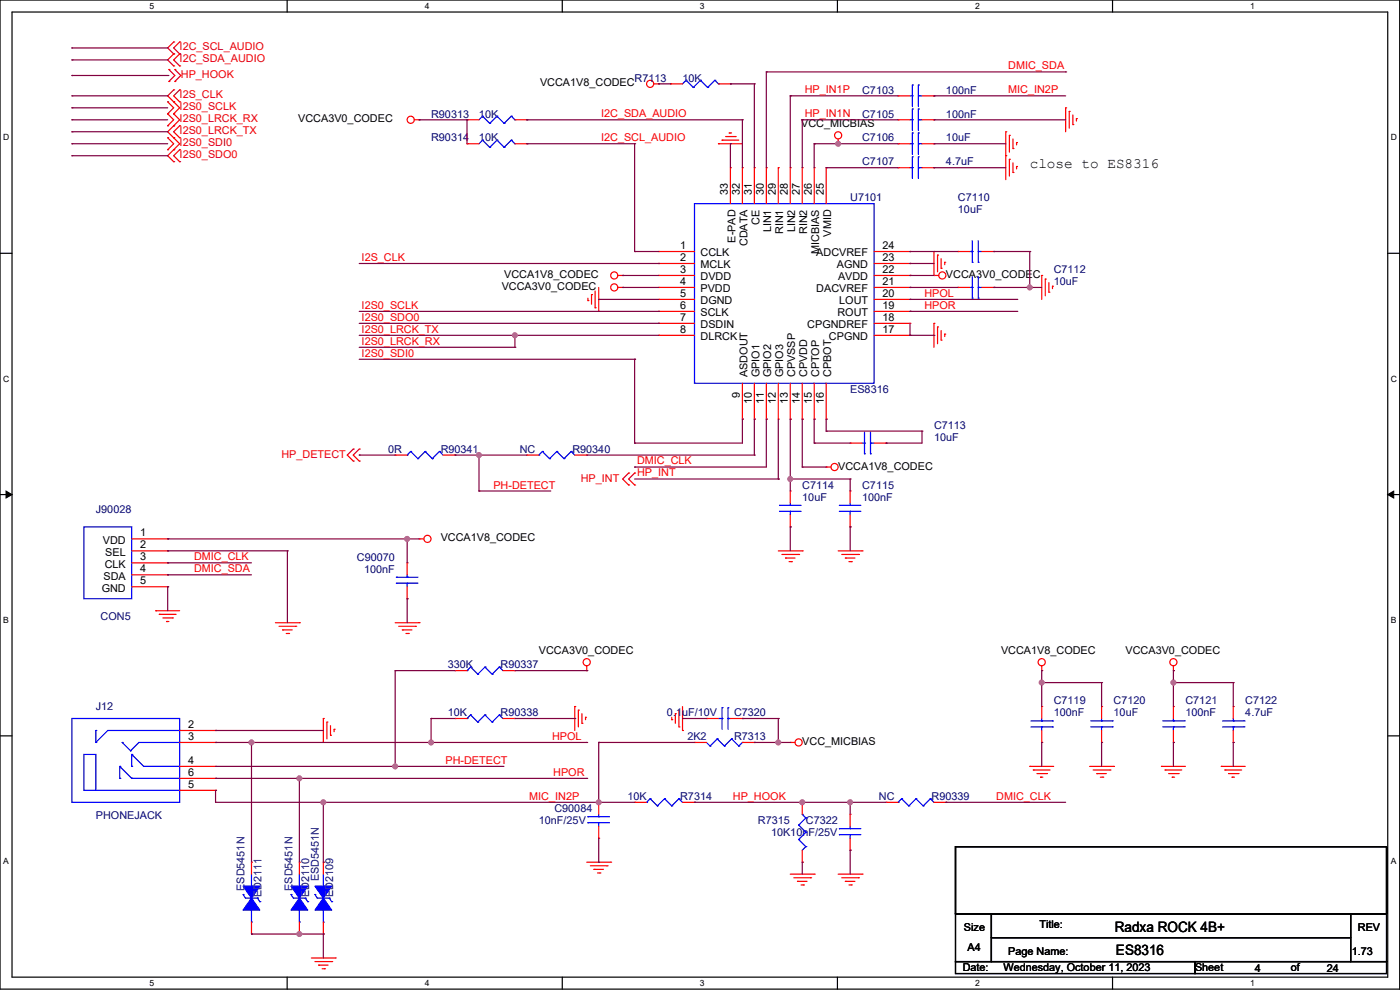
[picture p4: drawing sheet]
<svg xmlns="http://www.w3.org/2000/svg" width="297mm" height="210mm" viewBox="0 0 297 210" stroke-linecap="round" stroke-linejoin="round" font-family="sans-serif">
<path d="M0 0h296.9v209.8h-296.9zM2.6 2.6h291.8v204.7h-291.8z" fill="none" stroke="#000" stroke-width=".25"/>
<g fill="#fff">
<path d="M31.7 .3h1v2h-1z"/>
<path d="M31.7 207.5h1v2.1h-1z"/>
</g>
<path d="M60.9 0v2.6M60.9 207.3v2.5" fill="none" stroke="#000" stroke-width=".25"/>
<g fill="#fff">
<path d="M90.1 .3h1v2h-1z"/>
<path d="M90.1 207.5h1v2.1h-1z"/>
</g>
<path d="M119.3 0v2.6M119.3 207.3v2.5" fill="none" stroke="#000" stroke-width=".25"/>
<g fill="#fff">
<path d="M148.5 .3h1v2h-1z"/>
<path d="M148.5 207.5h1v2.1h-1z"/>
</g>
<path d="M177.7 0v2.6M177.7 207.3v2.5" fill="none" stroke="#000" stroke-width=".25"/>
<g fill="#fff">
<path d="M206.8 .3h1v2h-1z"/>
<path d="M206.8 207.5h1v2.1h-1z"/>
</g>
<path d="M236 0v2.6M236 207.3v2.5" fill="none" stroke="#000" stroke-width=".25"/>
<g fill="#fff">
<path d="M265.2 .3h1v2h-1z"/>
<path d="M265.2 207.5h1v2.1h-1z"/>
<path d="M.6 28.1h1.4v2.1h-1.4z"/>
<path d="M295 28.1h1.3v2.1h-1.3z"/>
<path d="M.6 79.3h1.4v2.1h-1.4z"/>
<path d="M295 79.3h1.3v2.1h-1.3z"/>
</g>
<path d="M0 53.7h2.6M294.4 53.7h2.5" fill="none" stroke="#000" stroke-width=".25"/>
<g fill="#fff">
<path d="M.6 130.5h1.3v2h-1.3z"/>
<path d="M295 130.5h1.2v2h-1.2z"/>
</g>
<path d="M0 104.9h2.6M294.4 104.9h2.5" fill="none" stroke="#000" stroke-width=".25"/>
<path d="M1.3 104.2l1.3 .7-1.3 .7zM294.4 104.9l1.3-.7v1.4z" fill="#000" stroke="#000" stroke-width=".21"/>
<g fill="#fff">
<path d="M.6 181.7h1.3v2h-1.3z"/>
<path d="M295 181.7h1.2v2h-1.2z"/>
</g>
<path d="M0 156.1h2.6M294.4 156.1h2.5M202.7 179.6h91.4v14.2h-91.4zM202.7 193.8h7.6v10.2h-7.6zM210.3 193.8h76.2v5.1h-76.2zM210.3 198.9h76.2v5.1h-76.2zM286.5 193.8h7.6v10.2h-7.6zM202.7 204h50.8v2.5h-50.8zM253.5 204h40.6v2.5h-40.6z" fill="none" stroke="#000" stroke-width=".25"/>
<g fill="none" stroke="#f00" stroke-width=".25">
<path d="M138.7 17.8h1M139.7 17.8h.1M142.3 17.8h.1M142.3 17.8h2.5M152.4 17.8h2.6M155 17.8h.1M87.9 25.4h1M88.9 25.4h.1M99.1 25.4h.1M99.1 30.5h.1M99.1 30.5h2.5M99.1 25.4h2.5"/>
<path d="M109.2 30.5h2.6M109.2 25.4h2.6M111.8 25.4h.1M111.8 30.5h.1M152.4 30.5h.1M152.4 30.5h5.1M153.2 29.7h.1M153.2 29.7h3.5M153.9 29h2.1M154.7 28.2h.1M154.7 28.2h.5M155 35.6h.1"/>
<path d="M155 35.6v7.6M156 29h.1M157.5 35.6h.1M157.5 35.6v7.6M160 35.6h.1M160 35.6v7.6M162.6 35.6h.1M162.6 35.6v7.6M165.1 35.6h.1M165.1 35.6v7.6M167.7 35.6h.1M167.7 35.6v7.6"/>
<path d="M170.2 35.6h.1M170.2 35.6v7.6M172.7 35.6h.1M172.7 35.6v7.6M175.3 35.6h.1M175.3 35.6v7.6M177.8 30.5h.1M177.8 29.5v1M190.5 25.4h.1M190.5 20.3h.1M190.5 35.6h.1M190.5 30.5h.1"/>
<path d="M190.5 30.5h2.6M190.5 25.4h2.6M190.5 20.3h2.6M190.5 35.6h2.6M195.6 30.5h2.5M195.6 25.4h2.5M195.6 20.3h2.5M195.6 35.6h2.5M198.1 25.4h.1M198.1 20.3h.1M198.1 35.6h.1M198.1 30.5h.1"/>
<path d="M213.4 28h.1M213.4 33h.1M213.4 28v10.1M214.1 28.7h.1M214.1 33.8h.1M214.1 28.7v3.6M214.1 33.8v3.6M214.9 31.5h.1M214.9 36.6h.1M214.9 29.5v2M214.9 34.6v2M215.7 30.2h.1"/>
<path d="M215.7 35.3h.1M215.7 30.2v.5M215.7 35.3v.5M226.1 22.9h.1M226.1 22.9v5.1M226.8 23.6h.1M226.8 23.6v3.6M227.6 26.4h.1M227.6 24.4v2M228.4 25.2h.1M228.4 25.2v.5M131.1 58.4h1"/>
<path d="M132.1 58.4h.1M139.7 53.4h.1M139.7 55.9h.1M139.7 58.4h.1M139.7 58.4h7.6M139.7 53.4h7.6M139.7 55.9h7.6M185.4 58.4h7.7M185.4 53.4h7.7M185.4 55.9h7.7M193.1 58.4h.1M193.1 55.9h.1"/>
<path d="M193.1 53.4h.1M198.1 58.4h.1M198.1 53.4h.1M198.1 58.4h1M198.1 53.4v5M198.9 54.1h.1M198.9 54.1v3.6M199.7 56.9h.1M199.7 54.9v2M200.4 55.6h.1M200.4 55.6v.5M203.2 53.4h.1"/>
<path d="M203.2 53.4h2.6M208.3 53.4h2.5M210.8 53.4h.1M221 58.4h.1M221 58.4v5.1M221.8 59.2h.1M221.8 59.2v3.6M222.5 60v2M124.7 63.8h.1M124.7 63.3v.5M125.5 62.5h.1M125.5 62.5v2"/>
<path d="M126.2 65.3h.1M126.2 61.7v3.6M127 66.1h.1M127 61v5.1M131.1 61h1M132.1 61h.1M139.7 61h.1M139.7 63.5h.1M139.7 66.1h.1M139.7 68.6h.1M139.7 71.1h.1M139.7 61h7.6"/>
<path d="M139.7 63.5h7.6M139.7 66.1h7.6M139.7 68.6h7.6M139.7 71.1h7.6M185.4 61h7.7M185.4 63.5h7.7M185.4 66.1h7.7M185.4 68.6h7.7M185.4 71.1h7.7M193.1 71.1h.1M193.1 68.6h.1M193.1 66.1h.1"/>
<path d="M193.1 63.5h.1M193.1 61h.1M198.1 68.6h.1M198.1 68.6v5.1M198.9 69.4h.1M198.9 69.4v3.5M199.7 72.1h.1M199.7 70.1v2M200.4 70.9h.1M200.4 70.9v.5M203.2 61h.1M203.2 61h2.6"/>
<path d="M208.3 61h2.5M210.8 61h.1M222.5 62h.1M223.3 60.7h.1M223.3 60.7v.5M83.8 96.5h.1M83.8 96.5h2.6M94 96.5h2.5M96.5 96.5h.1M111.8 96.5h.1M111.8 96.5h2.5M121.9 96.5h2.6"/>
<path d="M124.5 96.5h.1M157.5 88.9h.1M157.5 81.3v7.6M160 88.9h.1M160 81.3v7.6M162.6 88.9h.1M162.6 81.3v7.6M165.1 88.9h.1M165.1 81.3v7.6M167.7 88.9h.1M167.7 81.3v7.6M170.2 88.9h.1"/>
<path d="M170.2 81.3v7.6M172.7 88.9h.1M172.7 81.3v7.6M175.3 99.1h.1M175.3 88.9h.1M175.3 99.1h1M175.3 81.3v7.6M180.4 94h.1M180.4 94h2.5M185.4 94h2.6M188 94h.1M28 116.9h7.6"/>
<path d="M28 114.3h7.6M28 119.4h7.6M35.6 114.3h.1M35.6 116.9h.1M35.6 119.4h.1M86.4 119.4h.1M86.4 119.4v2.5M88.9 114.3h.1M88.9 114.3h1M165.1 116.9h5.1M165.9 117.6h3.5M166.6 118.4h.1"/>
<path d="M166.6 118.4h2.1M167.4 119.1h.5M167.7 104.2h.1M167.7 111.8h.1M167.7 104.2v2.5M167.7 109.2v2.6M167.9 119.1h.1M169.4 117.6h.1M170.2 116.9h.1M177.8 116.9h5.1M178.6 117.6h3.5M179.3 118.4h.1"/>
<path d="M179.3 118.4h2.1M180.1 119.1h.5M180.4 104.2h.1M180.4 111.8h.1M180.4 104.2v2.5M180.4 109.2v2.6M180.6 119.1h.1M182.1 117.6h.1M182.9 116.9h.1M28 121.9h7.6M28 124.5h7.6M33 129.6h.1"/>
<path d="M33 129.6h5.1M33.8 130.3h.1M33.8 130.3h3.5M34.6 131.1h2M35.3 131.8h.1M35.3 131.8h.5M35.6 121.9h.1M35.6 124.5h.1M36.6 131.1h.1M58.4 132.1h5.1M59.2 132.9h3.5M60 133.6h.1"/>
<path d="M60 133.6h2M60.7 134.4h.5M61.2 134.4h.1M62.7 132.9h.1M63.5 132.1h.1M83.8 132.1h5.1M84.6 132.9h3.5M85.4 133.6h.1M85.4 133.6h2M86.1 134.4h.5M86.4 127h.1M86.4 124.5v2.5"/>
<path d="M86.6 134.4h.1M88.1 132.9h.1M88.9 132.1h.1M38.1 157.5h7.6M38.1 155h7.6M45.7 157.5h.1M45.7 155h.1M68.6 152.4h.1M68.6 152.4v5.1M69.4 153.2h.1M69.4 153.2v3.5M70.1 156h.1"/>
<path d="M70.1 153.9v2.1M70.9 154.7h.1M70.9 154.7v.5M96.5 152.4h.1M96.5 142.3h.1M96.5 152.4h2.6M96.5 142.3h2.6M106.7 152.4h2.5M106.7 142.3h2.5M109.2 152.4h.1M109.2 142.3h.1M121.9 149.9h.1"/>
<path d="M121.9 149.9v5.1M122.7 150.6h.1M122.7 150.6v3.6M123.5 153.4h.1M123.5 151.4v2M124.2 152.2h.1M124.2 152.2v.5M124.5 142.3h.1M124.5 141.2v1.1M142.5 152.7h.1M142.5 152.2v.5M143.3 151.4h.1"/>
<path d="M143.3 151.4v2M144 154.2h.1M144 150.6v3.6M144.8 155h.1M144.8 149.9v5.1M147.3 157.5h.1M147.3 157.5h2.6M149.9 152.4h.1M149.9 152.4h2.5M155 152.4h2.5M157.5 152.4h.1M157.5 157.5h2.5"/>
<path d="M160 157.5h.1M167.7 157.5h.1M167.7 157.5h1M221 142.3h.1M221 149.9h.1M221 157.5h.1M221 141.2v1.1M221 149.9v2.5M221 155v2.5M233.7 149.9h.1M233.7 157.5h.1M233.7 149.9v2.5"/>
<path d="M233.7 155v2.5M248.9 142.3h.1M248.9 149.9h.1M248.9 157.5h.1M248.9 141.2v1.1M248.9 149.9v2.5M248.9 155v2.5M261.6 149.9h.1M261.6 157.5h.1M261.6 149.9v2.5M261.6 155v2.5M38.1 162.6h7.6"/>
<path d="M38.1 167.7h7.6M38.1 165.1h7.6M45.7 162.6h.1M45.7 167.7h.1M45.7 165.1h.1M127 170.2h.1M127 177.8h.1M127 170.2v2.5M127 175.3v2.5M134.6 170.2h.1M134.6 170.2h2.6M144.8 170.2h2.5"/>
<path d="M147.3 170.2h.1M170.2 170.2h.1M170.2 170.2v2.5M180.4 172.7h.1M180.4 172.7v2.6M180.4 177.8v2.6M188 170.2h.1M188 170.2h2.5M198.1 170.2h2.6M200.7 170.2h.1M218.5 162.6h.1M218.5 162.6h5"/>
<path d="M219.2 163.3h.1M219.2 163.3h3.6M220 164.1h2M220.7 164.9h.1M220.7 164.9h.5M222 164.1h.1M231.2 162.6h5M231.9 163.3h3.6M232.7 164.1h.1M232.7 164.1h2M233.4 164.9h.5M233.9 164.9h.1"/>
<path d="M235.5 163.3h.1M236.2 162.6h.1M246.4 162.6h.1M246.4 162.6h5.1M247.2 163.3h.1M247.2 163.3h3.5M247.9 164.1h2M248.7 164.9h.1M248.7 164.9h.5M249.9 164.1h.1M259.1 162.6h.1M259.1 162.6h5.1"/>
<path d="M259.9 163.3h.1M259.9 163.3h3.5M260.6 164.1h2M261.4 164.9h.1M261.4 164.9h.5M262.6 164.1h.1M53.4 182.9h.1M53.4 198.1h.1M53.4 182.9v2.5M53.4 195.6v2.5M63.5 182.9h.1M63.5 198.1h.1"/>
<path d="M63.5 182.9v2.5M63.5 195.6v2.5M68.6 182.9h.1M68.6 198.1h.1M68.6 182.9v2.5M68.6 195.6v2.5M124.5 182.9h5.1M125.2 183.7h3.6M126 184.4h.1M126 184.4h2M126.8 185.2h.5M127.3 185.2h.1"/>
<path d="M128.8 183.7h.1M129.6 182.9h.1M167.7 185.4h5M168.4 186.2h3.6M169.2 187h.1M169.2 187h2M169.9 187.7h.5M170.2 182.9h.1M170.2 180.4v2.5M170.4 187.7h.1M172 186.2h.1M172.7 185.4h.1"/>
<path d="M177.8 185.4h5.1M178.6 186.2h3.5M179.3 187h.1M179.3 187h2.1M180.1 187.7h.5M180.4 180.4h.1M180.6 187.7h.1M182.1 186.2h.1M182.9 185.4h.1M66.1 203.2h5M66.8 204h3.6M67.6 204.7h.1"/>
<path d="M67.6 204.7h2M68.3 205.5h.5M68.8 205.5h.1M70.4 204h.1M71.1 203.2h.1"/>
<circle cx="137.9" cy="17.8" r=".76"/>
<circle cx="87.1" cy="25.4" r=".76"/>
<circle cx="177.8" cy="28.7" r=".76"/>
<circle cx="130.3" cy="58.4" r=".76"/>
<circle cx="199.9" cy="58.4" r=".76"/>
<circle cx="130.3" cy="61" r=".76"/>
<circle cx="177" cy="99.1" r=".76"/>
<circle cx="90.7" cy="114.3" r=".76"/>
<circle cx="124.5" cy="140.5" r=".76"/>
<circle cx="169.4" cy="157.5" r=".76"/>
<circle cx="221" cy="140.5" r=".76"/>
<circle cx="248.9" cy="140.5" r=".76"/>
</g>
<g fill="none" stroke="#d50000" stroke-width=".25">
<path d="M35.8 17.3h.1M35.8 14.7h.1M35.8 14.7l1.3 1.3-1.3 1.3M36.8 19.1h.1M36.8 8.9h.1M36.8 11.4h.1M36.8 14h.1M36.8 19.1l-1.2 1.2 2.5 2.6-1.3 1.2M36.8 8.9l-1.2 1.3 1.2 1.2M36.8 11.4l-1.2 1.3 1.2 1.3M37.1 17.3h.1M37.1 14.7h.1"/>
<path d="M37.1 14.7l1.3 1.3-1.3 1.3M38.1 19.1h.1M38.1 11.4h.1M38.1 8.9h.1M38.1 14h.1M38.1 19.1l-1.3 1.2 1.3 1.3M38.1 8.9l-1.3 1.3 1.3 1.2M38.1 11.4l-1.3 1.3 1.3 1.3M35.6 24.1h.1M35.6 21.6h.1M35.6 26.7h.1M35.6 31.8h.1"/>
<path d="M35.6 29.2h.1M35.6 21.6l1.2 1.3-1.2 1.2M35.6 24.1l1.2 1.3-1.2 1.3M35.6 29.2l1.2 1.3-1.2 1.3M36.8 21.6h.1M36.8 31.8h.1M36.8 34.3h.1M36.8 26.7h.1M36.8 29.2h.1M36.8 24.1h.1M36.8 24.1l1.3 1.3-2.5 2.6 2.5 2.5-2.5 2.5 1.2 1.3M38.1 21.6h.1"/>
<path d="M38.1 34.3h.1M38.1 31.8h.1M38.1 29.2h.1M38.1 26.7h.1M38.1 31.8l-1.3 1.2 1.3 1.3M38.1 26.7l-1.3 1.3 1.3 1.2M74.9 95.3h.1M74.9 97.8h.1M74.9 95.3l-1.2 1.2 1.2 1.3M76.2 95.3h.1M76.2 97.8h.1M76.2 95.3l-1.3 1.2 1.3 1.3"/>
<path d="M133.4 100.3h.1M133.4 102.9h.1M133.4 100.3l-1.3 1.3 1.3 1.3M134.6 100.3h.1M134.6 102.9h.1M134.6 100.3l-1.2 1.3 1.2 1.3"/>
</g>
<g fill="none" stroke="#00f" stroke-width=".25">
<path d="M145.6 17h.1M145.6 17l-.8 .8M145.6 17l1.5 1.6M147.1 18.6h.1M148.6 17h.1M148.6 17l-1.5 1.6M148.6 17l1.5 1.6M150.1 18.6h.1M151.6 17h.1M151.6 17l-1.5 1.6M151.6 17l.8 .8M152.4 17.8h.1"/>
<path d="M193.6 18h.1M193.6 18v4.6M194.8 18h.1M194.8 18v4.6M102.4 24.6h.1M102.4 29.7h.1M102.4 24.6l-.8 .8M102.4 24.6l1.5 1.6M102.4 29.7l-.8 .8M102.4 29.7l1.5 1.6M103.9 26.2h.1M103.9 31.3h.1"/>
<path d="M105.4 24.6h.1M105.4 29.7h.1M105.4 24.6l-1.5 1.6M105.4 24.6l1.5 1.6M105.4 29.7l-1.5 1.6M105.4 29.7l1.5 1.6M106.9 26.2h.1M106.9 31.3h.1M108.5 24.6h.1M108.5 29.7h.1M108.5 24.6l-1.6 1.6M108.5 24.6l.7 .8"/>
<path d="M108.5 29.7l-1.6 1.6M108.5 29.7l.7 .8M109.2 25.4h.1M109.2 30.5h.1M193.1 25.4h.5M193.1 20.3h.5M193.1 35.6h.5M193.1 30.5h.5M193.6 25.4h.1M193.6 23.1h.1M193.6 20.3h.1M193.6 35.6h.1"/>
<path d="M193.6 33.3h.1M193.6 30.5h.1M193.6 28.2h.1M193.6 23.1v4.6M193.6 28.2v4.6M193.6 33.3v4.6M194.8 23.1h.1M194.8 25.4h.1M194.8 20.3h.1M194.8 33.3h.1M194.8 35.6h.1M194.8 28.2h.1"/>
<path d="M194.8 30.5h.1M194.8 25.4h.8M194.8 23.1v4.6M194.8 28.2v4.6M194.8 33.3v4.6M194.8 20.3h.8M194.8 35.6h.8M194.8 30.5h.8M147.3 43.2h38.1v38.1h-38.1zM205.8 53.4h.5M206.3 53.4h.1M206.3 55.6h.1"/>
<path d="M206.3 51.1v4.5M206.3 58.7v4.6M207.5 55.6h.1M207.5 53.4h.1M207.5 51.1v4.5M207.5 58.7v4.6M207.5 53.4h.8M205.8 61h.5M206.3 61h.1M206.3 63.3h.1M207.5 63.3h.1M207.5 61h.1"/>
<path d="M207.5 61h.8M86.4 96.5h.1M87.1 95.8h.1M87.1 95.8l1.6 1.5M87.1 95.8l-.7 .7M88.7 97.3h.1M90.2 95.8h.1M90.2 95.8l1.5 1.5M90.2 95.8l-1.5 1.5M91.7 97.3h.1M93.2 95.8h.1M93.2 95.8l.8 .7"/>
<path d="M93.2 95.8l-1.5 1.5M114.3 96.5h.1M115.1 95.8h.1M115.1 95.8l1.5 1.5M115.1 95.8l-.8 .7M116.6 97.3h.1M118.1 95.8h.1M118.1 95.8l1.5 1.5M118.1 95.8l-1.5 1.5M119.6 97.3h.1M121.2 95.8h.1M121.2 95.8l.7 .7"/>
<path d="M121.2 95.8l-1.6 1.5M182.9 94h.5M183.4 94h.1M183.4 96.3h.1M183.4 91.7v4.6M184.7 96.3h.1M184.7 94h.1M184.7 94h.7M184.7 91.7v4.6M17.8 111.8h10.2v15.2h-10.2zM165.4 108.5h.1M165.4 107.2h.1"/>
<path d="M165.4 108.5h4.5M165.4 107.2h4.5M167.7 107.2h.1M167.7 108.5h.1M167.7 106.7v.5M167.7 108.5v.7M178.1 108.5h.1M178.1 107.2h.1M178.1 108.5h4.5M178.1 107.2h4.5M180.4 107.2h.1M180.4 108.5h.1"/>
<path d="M180.4 106.7v.5M180.4 108.5v.7M84.1 123.7h.1M84.1 122.4h.1M84.1 123.7h4.6M84.1 122.4h4.6M86.4 122.4h.1M86.4 123.7h.1M86.4 121.9v.5M86.4 123.7v.8M15.3 152.4h22.8v17.8h-22.8zM20.3 157.5h.1"/>
<path d="M20.3 155h.1M20.3 155v2.5M25.9 157.5h.1M25.9 157.5l1.8 1.8M27.7 159.3h.1M38.1 155h.1M38.1 157.5h.1M38.1 155h-15.2l-2.6 2.5M38.1 157.5h-8.6l-1.8 1.8M99.1 152.4h.1M99.1 142.3h.1M99.8 151.7h.1"/>
<path d="M99.8 141.5h.1M99.8 151.7l1.6 1.5M99.8 151.7l-.7 .7M99.8 141.5l1.6 1.5M99.8 141.5l-.7 .8M101.4 153.2h.1M101.4 143h.1M102.9 151.7h.1M102.9 141.5h.1M102.9 151.7l1.5 1.5M102.9 151.7l-1.5 1.5M102.9 141.5l1.5 1.5"/>
<path d="M102.9 141.5l-1.5 1.5M104.4 153.2h.1M104.4 143h.1M105.9 151.7h.1M105.9 141.5h.1M105.9 151.7l.8 .7M105.9 151.7l-1.5 1.5M105.9 141.5l.8 .8M105.9 141.5l-1.5 1.5M149.9 157.5l.7 .8M150.6 158.3h.1M152.2 156.7h.1"/>
<path d="M152.2 156.7l-1.6 1.6M152.2 156.7l1.5 1.6M152.4 152.4h.8M153.2 150.1h.1M153.2 152.4h.1M153.2 150.1v4.6M153.7 158.3h.1M154.4 152.4h.1M154.4 150.1h.1M154.4 152.4h.6M154.4 150.1v4.6M155.2 156.7h.1"/>
<path d="M155.2 156.7l-1.5 1.6M155.2 156.7l1.5 1.6M156.7 158.3h.1M157.5 157.5h.1M157.5 157.5l-.8 .8M218.7 154.2h4.6M218.7 152.9h4.6M221 152.9h.1M221 154.2h.1M221 152.4v.5M221 154.2v.8M223.3 154.2h.1"/>
<path d="M223.3 152.9h.1M231.4 154.2h4.6M231.4 152.9h4.6M233.7 152.9h.1M233.7 154.2h.1M233.7 152.4v.5M233.7 154.2v.8M236 154.2h.1M236 152.9h.1M246.6 154.2h4.6M246.6 152.9h4.6M248.9 152.9h.1"/>
<path d="M248.9 154.2h.1M248.9 152.4v.5M248.9 154.2v.8M251.2 154.2h.1M251.2 152.9h.1M259.3 154.2h4.6M259.3 152.9h4.6M261.6 152.9h.1M261.6 154.2h.1M261.6 152.4v.5M261.6 154.2v.8M263.9 154.2h.1"/>
<path d="M263.9 152.9h.1M17.8 160h2.5v7.7h-2.5zM20.3 167.7h17.8M25.4 162.6h.1M25.4 165.1h.1M25.4 162.6l2.6 2.5M25.4 162.6v2.5M28 165.1h.1M28 160h.1M28 162.6h.1M28 165.1h10.1M28 160l2.5 2.6"/>
<path d="M28 160v2.6M30.5 162.6h.1M30.5 162.6h7.6M38.1 167.7h.1M124.7 174.5h.1M124.7 173.2h.1M124.7 174.5h4.6M124.7 173.2h4.6M127 173.2h.1M127 174.5h.1M127 172.7v.5M127 174.5v.8"/>
<path d="M137.2 170.2h.1M137.9 169.4h.1M137.9 169.4l1.6 1.6M137.9 169.4l-.7 .8M139.5 171h.1M141 169.4h.1M141 169.4l1.5 1.6M141 169.4l-1.5 1.6M142.5 171h.1M144 169.4h.1M144 169.4l.8 .8M144 169.4l-1.5 1.6"/>
<path d="M169.4 178.1h.1M169.4 175h.1M169.4 178.1l1.6 1.5M169.4 175l1.6 1.5M170.2 172.7h.1M170.2 172.7l.8 .8M171 179.6h.1M171 176.5h.1M171 173.5h.1M171 179.6l-.8 .8M171 176.5l-1.6 1.6M171 173.5l-1.6 1.5"/>
<path d="M178.1 177.1h.1M178.1 175.8h.1M178.1 177.1h4.5M178.1 175.8h4.5M180.4 175.8h.1M180.4 177.1h.1M180.4 175.3v.5M180.4 177.1v.7M190.5 170.2h.1M191.3 169.4h.1M191.3 169.4l1.5 1.6M191.3 169.4l-.8 .8"/>
<path d="M192.8 171h.1M194.3 169.4h.1M194.3 169.4l1.5 1.6M194.3 169.4l-1.5 1.6M195.8 171h.1M197.4 169.4h.1M197.4 169.4l.7 .8M197.4 169.4l-1.6 1.6M51.6 189.8h.1M51.6 189.8l.5 .7h2.5M53.4 188h.1M53.4 195.6h.1"/>
<path d="M53.4 185.4v2.6M53.4 193.1v2.5M54.6 190.5h.1M54.6 190.5l.5 .8M55.1 191.3h.1M61.7 189.8h.1M61.7 189.8l.5 .7h2.6M63.5 188h.1M63.5 195.6h.1M63.5 185.4v2.6M63.5 193.1v2.5M64.8 190.5h.1"/>
<path d="M64.8 190.5l.5 .8M65.3 191.3h.1M66.8 189.8h.1M66.8 189.8l.5 .7h2.6M68.6 188h.1M68.6 195.6h.1M68.6 185.4v2.6M68.6 193.1v2.5M69.9 190.5h.1M69.9 190.5l.5 .8M70.4 191.3h.1"/>
</g>
<g fill="#00f" stroke="#00f" stroke-width=".25">
<path d="M61.7 188h3.6l-1.8 2.5z" fill-rule="evenodd"/>
<path d="M63.5 190.5l1.8 2.6h-3.6z" fill-rule="evenodd"/>
<path d="M51.6 188h3.5l-1.7 2.5z" fill-rule="evenodd"/>
<path d="M53.4 190.5l1.7 2.6h-3.5z" fill-rule="evenodd"/>
<path d="M66.8 188h3.6l-1.8 2.5z" fill-rule="evenodd"/>
<path d="M68.6 190.5l1.8 2.6h-3.6z" fill-rule="evenodd"/>
</g>
<g fill="none" stroke="#800040" stroke-width=".25">
<path d="M15.3 12.7h.1M15.3 10.2h.1M15.3 16h.1M15.3 12.7h20.3M15.3 10.2h20.3M15.3 16h20.5M139.7 17.8h.1M139.7 17.8h2.6M155 17.8h.1M155 17.8h5M160 17.8h.1M160 17.8v17.8"/>
<path d="M162.6 15.3h.1M162.6 15.3v20.3M162.6 15.3h63.5M226.1 15.3h.1M15.3 30.5h.1M15.3 28h.1M15.3 25.4h.1M15.3 22.9h.1M15.3 20.3h.1M15.3 33h.1M15.3 30.5h20.3M15.3 28h20.3"/>
<path d="M15.3 25.4h20.3M15.3 22.9h20.3M15.3 20.3h20.3M15.3 33h20.3M88.9 25.4h.1M88.9 25.4h10.2M99.1 25.4h.1M99.1 25.4v5.1M111.8 30.5h.1M111.8 25.4h.1M111.8 30.5h22.8M111.8 25.4h45.7"/>
<path d="M134.6 30.5h.1M134.6 30.5v22.9M155 30.5h.1M155 30.5v5.1M157.5 25.4h.1M157.5 25.4v10.2M167.7 20.3h.1M167.7 20.3h22.8M167.7 20.3v15.3M170.2 25.4h.1M170.2 25.4h20.3M170.2 25.4v10.2"/>
<path d="M172.7 30.5h.1M172.7 30.5h17.8M172.7 30.5v5.1M175.3 35.6h.1M175.3 35.6h15.2M177.8 30.5h.1M198.1 20.3h.1M198.1 25.4h.1M198.1 35.6h.1M198.1 30.5h.1M198.1 30.5h15.3M198.1 25.4h28"/>
<path d="M198.1 20.3h28M198.1 35.6h15.3M76.2 55.9h63.5M132.1 58.4h.1M132.1 58.4h7.6M134.6 53.4h.1M134.6 53.4h5.1M139.7 55.9h.1M193.1 58.4h.1M193.1 55.9h.1M193.1 53.4h.1M193.1 53.4h10.1"/>
<path d="M193.1 58.4h5M193.1 55.9h5M210.8 53.4h.1M210.8 53.4h7.7M218.5 53.4h.1M218.5 53.4v7.6M76.2 66.1h63.5M76.2 71.1h63.5M76.2 76.2h58.4M76.2 73.7h33M76.2 68.6h63.5M109.2 71.1h.1"/>
<path d="M109.2 73.7h.1M109.2 71.1v2.6M127 63.5h.1M127 63.5h12.7M132.1 61h.1M132.1 61h7.6M134.6 76.2h.1M134.6 76.2v17.8M139.7 68.6h.1M139.7 66.1h.1M193.1 61h.1M193.1 63.5h.1"/>
<path d="M193.1 66.1h.1M193.1 71.1h.1M193.1 61h10.1M193.1 63.5h22.8M193.1 66.1h22.8M193.1 71.1h5M193.1 68.6v2.5M198.1 71.1h.1M210.8 61h.1M210.8 61h10.2M218.5 61h.1M76.2 96.5h.1"/>
<path d="M76.2 96.5h7.6M96.5 96.5h.1M96.5 96.5h15.3M101.6 96.5h.1M101.6 96.5v7.7M124.5 96.5h35.5M134.6 94h.1M134.6 99.1h.1M157.5 88.9h.1M157.5 88.9v5.1h-22.9M160 96.5h.1M160 88.9h.1"/>
<path d="M160 88.9v7.6M162.6 88.9h.1M162.6 88.9v10.2h-28M165.1 88.9v12.7M167.7 88.9h.1M167.7 88.9v15.3M170.2 88.9h.1M170.2 99.1h.1M170.2 88.9v10.2M170.2 99.1h5.1M172.7 94h.1M172.7 88.9h.1"/>
<path d="M172.7 94h7.7M172.7 88.9v5.1M175.3 91.5h.1M175.3 88.9h.1M175.3 91.5h20.3M175.3 88.9v2.6M188 94h.1M195.6 91.5h.1M195.6 91.5v2.5h-7.6M35.6 114.3h.1M35.6 119.4h.1M35.6 116.9h.1"/>
<path d="M35.6 114.3h53.3M35.6 119.4h17.8M35.6 116.9h25.4M61 116.9h.1M61 116.9v15.2M86.4 114.3h.1M86.4 114.3v5.1M101.6 104.2h.1M101.6 104.2h15.3M134.6 101.6h30.5M165.1 101.6h.1M167.7 111.8h.1"/>
<path d="M167.7 101.6h.1M167.7 111.8v5.1M167.7 101.6h12.7M180.4 101.6h.1M180.4 111.8h.1M180.4 101.6v2.6M180.4 111.8v5.1M35.6 124.5h.1M35.6 121.9h.1M35.6 124.5v5.1M35.6 121.9h17.8M86.4 127h.1"/>
<path d="M86.4 127v5.1M45.7 155h.1M45.7 157.5h.1M45.7 157.5h78.8M45.7 155h22.9M53.4 157.5h.1M53.4 157.5v25.4M83.8 142.3h.1M83.8 142.3h12.7M83.8 142.3v20.3M91.5 157.5h.1M91.5 152.4h.1"/>
<path d="M91.5 152.4h5M91.5 152.4v5.1M109.2 152.4h12.7M109.2 142.3h15.3M121.9 152.4h.1M124.5 142.3h.1M124.5 157.5h.1M127 157.5h.1M127 157.5h20.3M127 157.5v12.7M144.8 152.4h.1M144.8 152.4h5.1"/>
<path d="M157.5 152.4h.1M157.5 152.4h7.6M160 157.5h.1M160 157.5h7.7M165.1 157.5h.1M165.1 152.4h.1M165.1 152.4v5.1M221 144.8h.1M221 142.3h.1M221 157.5h.1M221 144.8h12.7M221 142.3v7.6"/>
<path d="M221 157.5v5.1M233.7 144.8h.1M233.7 157.5h.1M233.7 144.8v5.1M233.7 157.5v5.1M248.9 144.8h.1M248.9 142.3h.1M248.9 157.5h.1M248.9 144.8h12.7M248.9 142.3v7.6M248.9 157.5v5.1M261.6 144.8h.1"/>
<path d="M261.6 157.5h.1M261.6 144.8v5.1M261.6 157.5v5.1M45.7 165.1h.1M45.7 167.7h.1M45.7 165.1h78.8M45.7 167.7v2.5h88.9M45.7 162.6h61M63.5 165.1h.1M63.5 165.1v17.8M68.6 170.2h.1M68.6 170.2v12.7"/>
<path d="M83.8 162.6h.1M106.7 162.6h.1M124.5 165.1h.1M127 170.2h.1M127 177.8v5.1M147.3 170.2h.1M147.3 170.2h40.7M170.2 170.2h.1M180.4 170.2h.1M180.4 170.2v2.5M200.7 170.2h.1M200.7 170.2h25.4"/>
<path d="M53.4 198.1h.1M53.4 198.1h15.2M63.5 198.1h.1M68.6 198.1h.1M68.6 182.9h.1M68.6 198.1v5.1M127 182.9h.1M170.2 182.9h.1M170.2 182.9v2.5M180.4 180.4h.1M180.4 180.4v5"/>
</g>
<g fill="#f0f" stroke="#f0f" stroke-width=".25">
<circle cx="221" cy="144.8" r=".5"/>
<circle cx="248.9" cy="144.8" r=".5"/>
<circle cx="63.5" cy="165.1" r=".5"/>
<circle cx="53.3" cy="157.5" r=".5"/>
<circle cx="91.4" cy="157.5" r=".5"/>
<circle cx="68.6" cy="170.2" r=".5"/>
<circle cx="127" cy="170.2" r=".5"/>
<circle cx="63.5" cy="198.1" r=".5"/>
<circle cx="165.1" cy="157.5" r=".5"/>
<circle cx="170.2" cy="170.2" r=".5"/>
<circle cx="167.6" cy="101.6" r=".5"/>
<circle cx="177.8" cy="30.5" r=".5"/>
<circle cx="218.4" cy="61" r=".5"/>
<circle cx="109.2" cy="71.1" r=".5"/>
<circle cx="86.4" cy="114.3" r=".5"/>
<circle cx="83.8" cy="162.6" r=".5"/>
<circle cx="101.6" cy="96.5" r=".5"/>
<circle cx="180.3" cy="170.2" r=".5"/>
</g>
<g font-size="3">
<text x="218.5" y="35.6">close to ES8316</text>
<text x="236.5" y="197.6">Radxa ROCK 4B+</text>
<text x="236.7" y="202.7">ES8316</text>
</g>
<g font-size="2.3" fill="#d50000">
<text x="38.1" y="10.7">I2C_SCL_AUDIO</text>
<text x="38.1" y="13.2">I2C_SDA_AUDIO</text>
<text x="38.4" y="16.5">HP_HOOK</text>
<text x="38.1" y="20.9">I2S_CLK</text>
<text x="38.1" y="23.4">I2S0_SCLK</text>
<text x="38.1" y="28.5">I2S0_LRCK_TX</text>
<text x="38.1" y="25.9">I2S0_LRCK_RX</text>
<text x="38.1" y="33.6">I2S0_SDO0</text>
<text x="38.1" y="31">I2S0_SDI0</text>
<text x="59.7" y="97.1">HP_DETECT</text>
<text x="123.2" y="102.1">HP_INT</text>
</g>
<g font-size="2.3" fill="#000080">
<text x="134.6" y="17.3">R7113</text>
<text x="144.8" y="17.3">10K</text>
<text x="182.9" y="19.8">C7103</text>
<text x="200.7" y="19.8">100nF</text>
<text x="91.5" y="24.9">R90313</text>
<text x="101.6" y="24.9">10K</text>
<text x="182.9" y="24.9">C7105</text>
<text x="200.7" y="24.9">100nF</text>
<text x="91.5" y="30">R90314</text>
<text x="101.6" y="30">10K</text>
<text x="182.9" y="35.1">C7107</text>
<text x="182.9" y="30">C7106</text>
<text x="200.7" y="35.1">4.7uF</text>
<text x="200.7" y="30">10uF</text>
<text x="180.4" y="42.7">U7101</text>
<text x="203.2" y="42.7">C7110</text>
<text x="203.2" y="45.2">10uF</text>
<text x="223.5" y="57.9">C7112</text>
<text x="223.5" y="60.5">10uF</text>
<text x="180.4" y="83.3">ES8316</text>
<text x="198.1" y="91">C7113</text>
<text x="198.1" y="93.5">10uF</text>
<text x="82.3" y="96">0R</text>
<text x="93.5" y="96">R90341</text>
<text x="110.3" y="96">NC</text>
<text x="121.4" y="96">R90340</text>
<text x="170.2" y="103.7">C7114</text>
<text x="170.2" y="106.2">10uF</text>
<text x="182.9" y="103.7">C7115</text>
<text x="182.9" y="106.2">100nF</text>
<text x="20.3" y="108.7">J90028</text>
<text x="75.7" y="118.9">C90070</text>
<text x="77.2" y="121.4">100nF</text>
<text x="21.3" y="131.6">CON5</text>
<text x="95" y="141.8">330K</text>
<text x="106.2" y="141.8">R90337</text>
<text x="223.5" y="149.4">C7119</text>
<text x="236.2" y="149.4">C7120</text>
<text x="251.5" y="149.4">C7121</text>
<text x="264.2" y="149.4">C7122</text>
<text x="20.3" y="150.7">J12</text>
<text x="95" y="151.9">10K</text>
<text x="106.2" y="151.9">R90338</text>
<text x="141.5" y="151.9">0.1uF/10V</text>
<text x="155.7" y="151.9">C7320</text>
<text x="223.5" y="151.9">100nF</text>
<text x="236.2" y="151.9">10uF</text>
<text x="251.5" y="151.9">100nF</text>
<text x="264.2" y="151.9">4.7uF</text>
<text x="145.8" y="157">2K2</text>
<text x="155.7" y="157">R7313</text>
<text x="20.3" y="173.8">PHONEJACK</text>
<text x="117.6" y="172.2">C90084</text>
<text x="133.1" y="169.7">10K</text>
<text x="144.3" y="169.7">R7314</text>
<text x="186.5" y="169.7">NC</text>
<text x="197.6" y="169.7">R90339</text>
<text x="114.3" y="174.8">10nF/25V</text>
<text x="160.8" y="174.8">R7315</text>
<text x="163.6" y="177.3">10K10nF/25V</text>
<text x="171" y="174.8">C7322</text>
<text x="51.9" y="189" transform="rotate(-90 51.9 189)">ESD5451N</text>
<text x="55.5" y="190.3" transform="rotate(-90 55.5 190.3)">ED2111</text>
<text x="62.1" y="189" transform="rotate(-90 62.1 189)">ESD5451N</text>
<text x="65.6" y="190.3" transform="rotate(-90 65.6 190.3)">ED2110</text>
<text x="67.6" y="187" transform="rotate(-90 67.6 187)">ESD5451N</text>
<text x="70.7" y="190.3" transform="rotate(-90 70.7 190.3)">ED2109</text>
</g>
<g font-size="2.3" fill="#f00">
<text x="213.9" y="14.7">DMIC_SDA</text>
<text x="170.7" y="19.8">HP_IN1P</text>
<text x="213.9" y="19.8">MIC_IN2P</text>
<text x="127.5" y="29.9">I2C_SCL_AUDIO</text>
<text x="127.5" y="24.9">I2C_SDA_AUDIO</text>
<text x="170.7" y="24.9">HP_IN1N</text>
<text x="76.7" y="55.3">I2S_CLK</text>
<text x="76.7" y="65.5">I2S0_SCLK</text>
<text x="196.1" y="63">HPOL</text>
<text x="196.1" y="65.5">HPOR</text>
<text x="76.7" y="70.6">I2S0_LRCK_TX</text>
<text x="76.7" y="68">I2S0_SDO0</text>
<text x="76.7" y="75.7">I2S0_SDI0</text>
<text x="76.7" y="73.1">I2S0_LRCK_RX</text>
<text x="135.1" y="98.5">DMIC_CLK</text>
<text x="135.1" y="101.1">HP_INT</text>
<text x="104.7" y="103.6">PH-DETECT</text>
<text x="41.2" y="118.8">DMIC_CLK</text>
<text x="41.2" y="121.4">DMIC_SDA</text>
<text x="117.1" y="157">HPOL</text>
<text x="94.5" y="162.1">PH-DETECT</text>
<text x="117.4" y="164.6">HPOR</text>
<text x="112.3" y="169.6">MIC_IN2P</text>
<text x="155.5" y="169.6">HP_HOOK</text>
<text x="211.4" y="169.6">DMIC_CLK</text>
</g>
<g font-size="2.3">
<text x="114.6" y="18.3">VCCA1V8_CODEC</text>
<text x="63.3" y="25.9">VCCA3V0_CODEC</text>
<text x="169.9" y="27">VCC_MICBIAS</text>
<text x="154.4" y="41.4" transform="rotate(-90 154.4 41.4)">33</text>
<text x="157" y="41.4" transform="rotate(-90 157 41.4)">32</text>
<text x="159.5" y="41.4" transform="rotate(-90 159.5 41.4)">31</text>
<text x="162.1" y="41.4" transform="rotate(-90 162.1 41.4)">30</text>
<text x="164.6" y="41.4" transform="rotate(-90 164.6 41.4)">29</text>
<text x="167.1" y="41.4" transform="rotate(-90 167.1 41.4)">28</text>
<text x="169.7" y="41.4" transform="rotate(-90 169.7 41.4)">27</text>
<text x="172.2" y="41.4" transform="rotate(-90 172.2 41.4)">26</text>
<text x="174.8" y="41.4" transform="rotate(-90 174.8 41.4)">25</text>
<text x="161.1" y="47.6" transform="rotate(-90 161.1 47.6)">CE</text>
<text x="144.3" y="52.8">1</text>
<text x="156" y="51.5" transform="rotate(-90 156 51.5)">E-PAD</text>
<text x="158.5" y="52.3" transform="rotate(-90 158.5 52.3)">CDATA</text>
<text x="163.6" y="49.3" transform="rotate(-90 163.6 49.3)">LIN1</text>
<text x="166.2" y="49.7" transform="rotate(-90 166.2 49.7)">RIN1</text>
<text x="168.7" y="49.3" transform="rotate(-90 168.7 49.3)">LIN2</text>
<text x="171.2" y="49.7" transform="rotate(-90 171.2 49.7)">RIN2</text>
<text x="173.8" y="53.9" transform="rotate(-90 173.8 53.9)">MICBIAS</text>
<text x="176.3" y="50.2" transform="rotate(-90 176.3 50.2)">VMID</text>
<text x="187.2" y="52.8">24</text>
<text x="107" y="59">VCCA1V8_CODEC</text>
<text x="144.3" y="55.4">2</text>
<text x="144.3" y="57.9">3</text>
<text x="148.6" y="54.4">CCLK</text>
<text x="148.6" y="56.9">MCLK</text>
<text x="148.6" y="59.5">DVDD</text>
<text x="173.2" y="54.4">ADCVREF</text>
<text x="177.5" y="56.9">AGND</text>
<text x="177.8" y="59.5">AVDD</text>
<text x="187.2" y="55.4">23</text>
<text x="187.2" y="57.9">22</text>
<text x="200.7" y="59">VCCA3V0_CODEC</text>
<text x="106.4" y="61.5">VCCA3V0_CODEC</text>
<text x="144.3" y="60.5">4</text>
<text x="144.3" y="63">5</text>
<text x="144.3" y="65.5">6</text>
<text x="148.6" y="62">PVDD</text>
<text x="148.6" y="64.5">DGND</text>
<text x="173.2" y="62">DACVREF</text>
<text x="178" y="64.5">LOUT</text>
<text x="187.2" y="63">20</text>
<text x="187.2" y="65.5">19</text>
<text x="187.2" y="60.5">21</text>
<text x="144.3" y="68.1">7</text>
<text x="144.3" y="70.6">8</text>
<text x="148.6" y="67.1">SCLK</text>
<text x="148.6" y="69.6">DSDIN</text>
<text x="171.3" y="69.6">CPGNDREF</text>
<text x="177.7" y="67.1">ROUT</text>
<text x="187.2" y="68.1">18</text>
<text x="187.2" y="70.6">17</text>
<text x="148.6" y="72.2">DLRCK</text>
<text x="175.9" y="72.2">CPGND</text>
<text x="158.5" y="80" transform="rotate(-90 158.5 80)">ASDOUT</text>
<text x="161.1" y="80" transform="rotate(-90 161.1 80)">GPIO1</text>
<text x="163.6" y="80" transform="rotate(-90 163.6 80)">GPIO2</text>
<text x="166.2" y="80" transform="rotate(-90 166.2 80)">GPIO3</text>
<text x="168.7" y="80" transform="rotate(-90 168.7 80)">CPVSSP</text>
<text x="171.2" y="80" transform="rotate(-90 171.2 80)">CPVDD</text>
<text x="173.8" y="80" transform="rotate(-90 173.8 80)">CPTOP</text>
<text x="176.3" y="80" transform="rotate(-90 176.3 80)">CPBOT</text>
<text x="157" y="84.3" transform="rotate(-90 157 84.3)">9</text>
<text x="159.5" y="85.6" transform="rotate(-90 159.5 85.6)">10</text>
<text x="162.1" y="85.6" transform="rotate(-90 162.1 85.6)">11</text>
<text x="164.6" y="85.6" transform="rotate(-90 164.6 85.6)">12</text>
<text x="167.1" y="85.6" transform="rotate(-90 167.1 85.6)">13</text>
<text x="169.7" y="85.6" transform="rotate(-90 169.7 85.6)">14</text>
<text x="172.2" y="85.6" transform="rotate(-90 172.2 85.6)">15</text>
<text x="174.8" y="85.6" transform="rotate(-90 174.8 85.6)">16</text>
<text x="177.8" y="99.6">VCCA1V8_CODEC</text>
<text x="29.7" y="113.8">1</text>
<text x="21.8" y="115.3">VDD</text>
<text x="22.3" y="117.9">SEL</text>
<text x="29.7" y="118.9">3</text>
<text x="29.7" y="116.3">2</text>
<text x="93.5" y="114.8">VCCA1V8_CODEC</text>
<text x="21.6" y="125.5">GND</text>
<text x="22" y="123">SDA</text>
<text x="22.2" y="120.4">CLK</text>
<text x="29.7" y="124">5</text>
<text x="29.7" y="121.4">4</text>
<text x="114.3" y="138.7">VCCA3V0_CODEC</text>
<text x="212.4" y="138.7">VCCA1V8_CODEC</text>
<text x="238.8" y="138.7">VCCA3V0_CODEC</text>
<text x="39.9" y="154.4">2</text>
<text x="39.9" y="157">3</text>
<text x="170.2" y="158">VCC_MICBIAS</text>
<text x="39.9" y="162.1">4</text>
<text x="39.9" y="167.1">5</text>
<text x="39.9" y="164.6">6</text>
<text x="204.5" y="197.4">Size</text>
<text x="220.5" y="196.9">Title:</text>
<text x="288.1" y="197.4">REV</text>
<text x="205.3" y="201.7">A4</text>
<text x="213.9" y="202.5">Page Name:</text>
<text x="286.8" y="202.5">1.73</text>
<text x="204.2" y="206">Date:</text>
<text x="212.9" y="206">Wednesday, October 11, 2023</text>
<text x="253.5" y="206">Sheet</text>
<text x="266.2" y="206.3">4</text>
<text x="273.8" y="206">of</text>
<text x="281.5" y="206.3">24</text>
</g>
<g font-size="1.8">
<text x="31.7" y="1.9">5</text>
<text x="90.1" y="1.9">4</text>
<text x="148.5" y="1.9">3</text>
<text x="206.8" y="1.9">2</text>
<text x="265.2" y="1.9">1</text>
<text x=".6" y="29.8">D</text>
<text x="295" y="29.8">D</text>
<text x=".6" y="81">C</text>
<text x="295" y="81">C</text>
<text x=".6" y="132.1">B</text>
<text x="295" y="132.1">B</text>
<text x=".6" y="183.3">A</text>
<text x="295" y="183.3">A</text>
<text x="31.7" y="209.2">5</text>
<text x="90.1" y="209.2">4</text>
<text x="148.5" y="209.2">3</text>
<text x="206.8" y="209.2">2</text>
<text x="265.2" y="209.2">1</text>
</g>
</svg>
